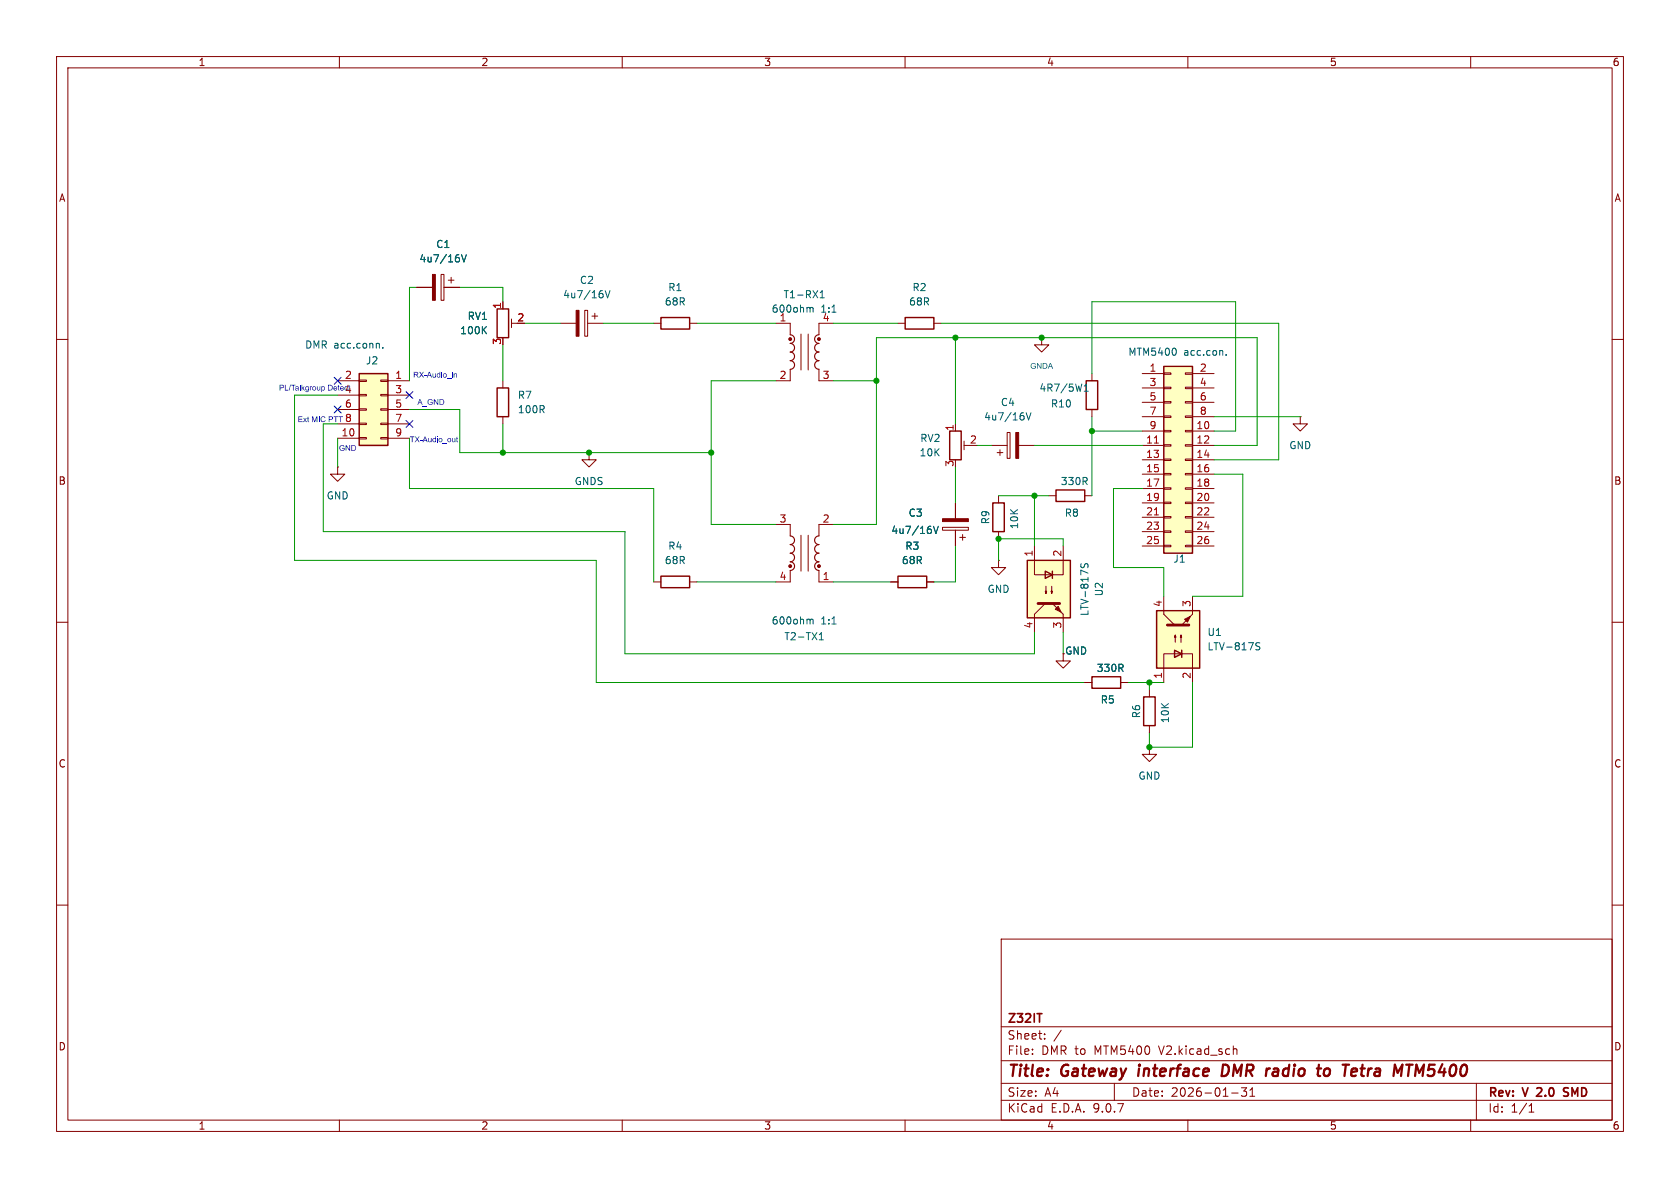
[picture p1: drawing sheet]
<svg xmlns="http://www.w3.org/2000/svg" width="297mm" height="210mm" viewBox="0 0 297 210" stroke-linecap="round" stroke-linejoin="round" font-family="sans-serif">
<g fill="none" stroke="#840000" stroke-width=".18">
<path d="M10 10h277v190h-277zM12 12h273v186h-273zM60 10v2M110 10v2M160 10v2M210 10v2M260 10v2M88.9 53.3v1.3M90.4 56.4v1.5M90.4 57.2h1M10 60h2M285 60h2"/>
<path d="M10 110h2M285 110h2M10 160h2M177 166h108v32h-108zM285 160h2M60 198v2M110 198v2M160 198v2M177 194.5h108M177 191.5h108M177 187.5h108M177 181.5h108"/>
<path d="M182.5 186.3v.1M182.5 185.5v.1M184.7 183.6v.1M184.7 182.8v.1M187.6 182.1l-1.3 2M197 191.5v3M210 198v2M217.7 193.2h1.2M218.1 185.5h.5l.1 .9M219.5 192.3h.9l-.5 .6 .4 .1v.7l-.2 .1h-.4l-.2-.1M221 193.8h.8M221 192.7l.4-.4v1.5"/>
<path d="M260 198v2M261 191.5v6.5M270.3 196.6h.9M270.3 195.5l.4-.4v1.5"/>
</g>
<path d="M183.3 179.2h.9M271.8 192.4h-.1M272.5 192.9l-.9 .9h1M276.4 193.7h.7M277.3 192.4l-.6-.1-.3 .3 .2 .3 .5 .2" fill="none" stroke="#840000" stroke-width=".3"/>
<path d="M201.4 188.9l-.2 1.3M217 188.3l-.8-.1-.2 2h.4l.6-.3M225 190.1l.7 .1M225.8 188.9l-.6 .1M225.8 189.4l-.7 .1M234.1 189.3a.55 .55 0 0 1 .5-.4 .55 .55 0 0 1 .5 .4v.5a.57 .57 0 0 1-1 .2M239.8 189l.1 .4M240.5 188.9h.8M240.9 188.2l-.2 1.7 .2 .3M248.6 188.2h1.1M250.9 189.6l-.5-1.4-.2 2" fill="none" stroke="#840000" stroke-width=".4"/>
<path d="M87.9 54.6h2v5.1h-2z" fill="none" stroke="#840000" stroke-width=".25"/>
<path d="M85.5 58.3l.5 .7M86 57.7l-.7 .8" fill="none" stroke="#006464" stroke-width=".18"/>
<path d="M205.7 64.8h5.1v33h-5.1z" fill="#ffffc2"/>
<path d="M160 56.1h5.1v2.1h-5.1zM205.7 64.8h5.1v33h-5.1zM175.5 88.9h2v5.1h-2z" fill="none" stroke="#840000" stroke-width=".25"/>
<g fill="none" stroke="#840000" stroke-width=".18">
<path d="M158.7 57.2h1.3M165.1 57.2h1.3M184.1 59.7v1.3h1.3l-1.3 1.2-1.2-1.2h1.2M184.1 59.7h.1M175.3 78.7h2.8M176.8 79.5v1M178.1 76.5h.5v4.5h-.5zM180.1 78.7h2.8M201.9 78.7h3.8M201.9 76.2h3.8M201.9 73.7h3.8M201.9 71.1h3.8"/>
<path d="M201.9 68.6h3.8M201.9 66h3.8M205.7 78.6h1.3v.3h-1.3zM205.7 76.1h1.3v.2h-1.3zM205.7 73.5h1.3v.3h-1.3zM205.7 71h1.3v.2h-1.3zM205.7 68.5h1.3v.2h-1.3zM205.7 65.9h1.3v.3h-1.3zM209.5 78.6h1.3v.3h-1.3zM209.5 76.1h1.3v.2h-1.3zM209.5 73.5h1.3v.3h-1.3zM209.5 71h1.3v.2h-1.3z"/>
<path d="M209.5 68.5h1.3v.2h-1.3zM209.5 65.9h1.3v.3h-1.3zM210.8 78.7h3.8M210.8 76.2h3.8M210.8 73.7h3.8M210.8 71.1h3.8M210.8 68.6h3.8M210.8 66h3.8M176.3 80h1M176.5 87.6v1.3M176.5 94v1.3M201.9 96.5h3.8"/>
<path d="M201.9 94h3.8M201.9 91.4h3.8M201.9 88.9h3.8M201.9 86.4h3.8M201.9 83.8h3.8M201.9 81.3h3.8M205.7 96.4h1.3v.2h-1.3zM205.7 93.9h1.3v.2h-1.3zM205.7 91.3h1.3v.3h-1.3zM205.7 88.8h1.3v.2h-1.3zM205.7 86.2h1.3v.3h-1.3zM205.7 83.7h1.3v.2h-1.3z"/>
<path d="M205.7 81.2h1.3v.2h-1.3zM209.5 96.4h1.3v.2h-1.3zM209.5 93.9h1.3v.2h-1.3zM209.5 91.3h1.3v.3h-1.3zM209.5 88.8h1.3v.2h-1.3zM209.5 86.2h1.3v.3h-1.3zM209.5 83.7h1.3v.2h-1.3zM209.5 81.2h1.3v.2h-1.3zM210.8 96.5h3.8M210.8 94h3.8M210.8 91.4h3.8M210.8 88.9h3.8"/>
<path d="M210.8 86.4h3.8M210.8 83.8h3.8M210.8 81.3h3.8"/>
</g>
<path d="M204.1 78.3h.7M204.1 91h.7" fill="none" stroke="#a90000" stroke-width=".18"/>
<path d="M181 73.6v.5M181.4 73l.4 1.2 .5-1.2M207.9 61.8v.8M216.8 62.7v.1" fill="none" stroke="#006464" stroke-width=".18"/>
<path d="M179.6 76.5h.5v4.5h-.5z" fill="#840000" stroke="#840000" stroke-width=".18"/>
<path d="M63.5 66h5.1v12.7h-5.1z" fill="#ffffc2"/>
<path d="M116.8 56.1h5.1v2.1h-5.1zM63.5 66h5.1v12.7h-5.1zM87.9 68.6h2v5.1h-2zM167.9 76.2h2v5.1h-2zM116.8 101.9h5.1v2h-5.1zM158.7 101.9h5.1v2h-5.1zM193 119.6h5.1v2.1h-5.1zM202.2 123.2h2v5.1h-2z" fill="none" stroke="#840000" stroke-width=".25"/>
<g fill="none" stroke="#840000" stroke-width=".18">
<path d="M73.7 50.8h2.8M78 48.5h.5v4.6h-.5zM78.5 50.8h2.8M79.2 49.5h1.1M79.8 49v1M99.1 57.2h2.8M103.4 54.9h.5v4.5h-.5zM103.9 57.2h2.8M104.6 55.9h1.1M105.2 55.4v1M115.6 57.2h1.2M121.9 57.2h1.3"/>
<path d="M137.2 57.2h2.5v2M141.6 59.1v6.3M142.9 59.1v6.3M147.3 57.2h-2.5v2M59.7 67.3h3.8M59.7 69.9h3.8M59.7 72.4h3.8M59.7 74.9h3.8M59.7 77.5h3.8M63.5 67.2h1.3v.2h-1.3zM63.5 69.7h1.3v.3h-1.3zM63.5 72.3h1.3v.2h-1.3z"/>
<path d="M63.5 74.8h1.3v.3h-1.3zM63.5 77.3h1.3v.3h-1.3zM67.3 67.2h1.3v.2h-1.3zM67.3 69.7h1.3v.3h-1.3zM67.3 72.3h1.3v.2h-1.3zM67.3 74.8h1.3v.3h-1.3zM67.3 77.3h1.3v.3h-1.3zM68.6 67.3h3.8M68.6 69.9h3.8M68.6 72.4h3.8M68.6 74.9h3.8M68.6 77.5h3.8"/>
<path d="M88.9 67.3v1.3M88.9 73.7v1.2M139.7 65.3v2h-2.5M144.8 65.3v2h2.5M168.9 74.9v1.3M170.4 78v1.5M170.4 78.7h1M229.9 73.7v1.2h1.2l-1.2 1.3-1.3-1.3h1.3M229.9 73.7h.1M59.7 82.6v1.2h1.3l-1.3 1.3-1.3-1.3h1.3M59.7 82.6h.1M104.1 80v1.3h1.3l-1.3 1.3-1.2-1.3h1.2"/>
<path d="M104.1 80h.1M137.2 92.7h2.5v2M141.6 94.6v6.4M142.9 94.6v6.4M147.3 92.7h-2.5v2M166.6 93.2h4.6v.5h-4.6zM168.9 88.9v2.8M168.9 93.7v2.8M169.7 95h1M170.2 94.5v1M115.6 102.9h1.2M121.9 102.9h1.3"/>
<path d="M139.7 100.8v2.1h-2.5M144.8 100.8v2.1h2.5M157.5 102.9h1.2M163.8 102.9h1.3M191.8 120.7h1.2M198.1 120.7h1.3M203.2 132.1v1.3h1.3l-1.3 1.2-1.3-1.2h1.3M203.2 132.1h.1M203.2 121.9v1.3M203.2 128.3v1.2"/>
</g>
<g fill="none" stroke="#006464" stroke-width=".18">
<path d="M81.2 45.6v.6M81.6 45l.4 1.3 .4-1.3M106.6 52v.5M107 51.4l.4 1.2 .4-1.2M143.2 54.5l.2-.2 .3 .1 .1 .8M145 52.6h.7M145 51.7l.4-.3v1.2M67 60.8l.1 .7M67.7 61.4v.1M164.6 93.6v.6M165 93l.5 1.3 .4-1.3M143.2 109.6l.2-.1h.3l.1 .8"/>
<path d="M144.8 113.1h.8M144.8 112.2l.4-.4v1.3"/>
</g>
<g fill="#840000" stroke="#840000" stroke-width=".18">
<path d="M101.9 54.9h.5v4.5h-.5z"/>
<path d="M166.6 91.7h4.6v.5h-4.6z"/>
<path d="M76.5 48.5h.5v4.6h-.5z"/>
<circle cx="144.8" cy="100.1" r=".25"/>
<circle cx="139.7" cy="100.1" r=".25"/>
<circle cx="139.7" cy="59.9" r=".25"/>
<circle cx="144.8" cy="59.9" r=".25"/>
</g>
<path d="M139.7 59.2a.76 .76 0 0 1 .8 .7 .76 .76 0 0 1-.8 .8M144.8 59.2a.77 .77 0 0 0-.8 .7 .77 .77 0 0 0 .8 .8 .76 .76 0 0 0-.8 .8 .76 .76 0 0 0 .8 .7 .76 .76 0 0 0-.8 .8 .76 .76 0 0 0 .8 .8 .76 .76 0 0 0-.8 .7 .76 .76 0 0 0 .8 .8M139.7 60.7a.76 .76 0 0 1 .8 .8 .76 .76 0 0 1-.8 .7 .76 .76 0 0 1 .8 .8 .76 .76 0 0 1-.8 .7M139.7 63.8a.77 .77 0 0 1 .8 .7 .77 .77 0 0 1-.8 .8M139.7 94.7a.76 .76 0 0 1 .8 .8 .76 .76 0 0 1-.8 .8 .76 .76 0 0 1 .8 .7 .76 .76 0 0 1-.8 .8 .76 .76 0 0 1 .8 .8 .76 .76 0 0 1-.8 .7 .77 .77 0 0 1 .8 .8 .77 .77 0 0 1-.8 .7M144.8 94.7a.77 .77 0 0 0-.8 .8 .77 .77 0 0 0 .8 .8 .76 .76 0 0 0-.8 .7 .76 .76 0 0 0 .8 .8 .76 .76 0 0 0-.8 .7 .76 .76 0 0 0 .8 .8 .76 .76 0 0 0-.8 .8 .76 .76 0 0 0 .8 .7" fill="none" stroke="#840000" stroke-width=".2"/>
<path d="M204.5 108h7.6v10.1h-7.6z" fill="#ffffc2"/>
<path d="M186.7 86.6h5.1v2h-5.1zM204.5 108h7.6v10.1h-7.6zM207.6 114.9l1.3 .7-1.3 .6zM208.9 114.9v1.3" fill="none" stroke="#840000" stroke-width=".25"/>
<path d="M176.5 99.1v1.2h1.3l-1.3 1.3-1.2-1.3h1.2M176.5 99.1h.1M185.4 87.6h1.3M191.8 87.6h1.2M188 115.6v1.2h1.2l-1.2 1.3-1.3-1.3h1.3M205.7 105.4v3.2l1.9 1.9M207.8 112.3l-.2 .3h.3l-.1-.3v1.2M208.8 112.3l-.1 .3h.2l-.1-.3v1.2M208.9 115.6h1.9v5.1M209 115.6h-3.3v5.1M210.8 105.4v3.2" fill="none" stroke="#840000" stroke-width=".18"/>
<path d="M206.4 110.5h3.8" fill="none" stroke="#840000" stroke-width=".51"/>
<g fill="#840000" stroke="#840000" stroke-width=".18">
<path d="M209.4 109.5l1-.5-.5 1z"/>
<path d="M210.8 108.6l-1.9 1.9z"/>
</g>
<path d="M222.7 113.7l-.5-.1-.1 .1v.4l.5 .2 .1 .3-.2 .3-.5-.1" fill="none" stroke="#006464" stroke-width=".18"/>
<path d="M181.6 99.1h7.6v10.1h-7.6z" fill="#ffffc2"/>
<path d="M192 67.3h2.1v5.1h-2.1zM181.6 99.1h7.6v10.1h-7.6zM184.8 101l1.3 .6-1.3 .6zM186.1 101v1.2" fill="none" stroke="#840000" stroke-width=".25"/>
<g fill="none" stroke="#840000" stroke-width=".18">
<path d="M73.7 50.8h2.8M78.5 50.8h2.8M88.9 53.3v1.3M193 66v1.3M193 72.4v1.3M168.9 88.9v2.8M168.9 93.7v2.8M182.9 96.5v5.1h3.3M188 96.5v5.1h-1.9M157.5 102.9h1.2M163.8 102.9h1.3M184.8 106.7l-1.9 1.9v3.2"/>
<path d="M184.9 103.6v1.3l.1-.4h-.2l.1 .4M185.9 103.6v1.3l.2-.4h-.3l.1 .4M188 108.6v3.2M191.8 120.7h1.2M198.1 120.7h1.3"/>
</g>
<path d="M183.5 106.7h3.8" fill="none" stroke="#840000" stroke-width=".51"/>
<g fill="#840000" stroke="#840000" stroke-width=".18">
<path d="M186.6 107.7l.5-.5 .5 1z"/>
<path d="M186.1 106.7l1.9 1.9z"/>
</g>
<path d="M81.2 45.6v.6M81.6 45l.4 1.3 .4-1.3M85.5 58.3l.5 .7M86 57.7l-.7 .8M191.7 69.2h.7M191.7 68.3l.3-.4v1.3M164.6 93.6v.6M165 93l.5 1.3 .4-1.3M191.1 99.6v.5l.1 .2h.4l.2-.5 .3-.2 .2 .3v.5" fill="none" stroke="#006464" stroke-width=".18"/>
<g fill="none" stroke="#009600" stroke-width=".18">
<path d="M73.7 50.8h-1.3v16.5M81.3 50.8h7.6v2.5M92.7 57.2h6.4M106.7 57.2h8.9M123.2 57.2h14M147.3 57.2h11.4M166.4 57.2h59.7v24.1h-11.5M168.9 59.7v15.2M59.7 74.9h-2.6v19.1h53.4v21.6h72.4v-3.8M59.7 69.9h-7.6v29.2h53.3v21.6h86.4M59.7 77.5v5.1M72.4 72.4h8.9v7.6h44.4"/>
<path d="M72.4 77.5v8.9h43.2v16.5M88.9 61v6.3M88.9 74.9v5.1M137.2 67.3h-11.5v25.4h11.5M147.3 67.3h7.6M172.7 78.7h2.6M182.9 78.7h19M193 76.2h8.9M193 66v-12.7h25.4v22.9h-3.8M193 73.7v13.9M214.6 78.7h7.6v-19h-67.3v33h-7.6M214.6 73.7h15.3"/>
<path d="M168.9 82.6v6.3M168.9 96.5v6.4h-3.8M176.5 87.6h8.9M182.9 87.6v8.9M188 96.5v-1.2h-11.5v3.8M201.9 86.4h-5.1v13.9h8.9v5.1M214.6 83.8h5.1v21.6h-8.9M123.2 102.9h14M147.3 102.9h10.2M188 111.8v3.8M199.4 120.7h6.3M203.2 120.7v1.2"/>
<path d="M210.8 120.7v11.4h-7.6v-2.6"/>
</g>
<path d="M59.1 66.7l1.2 1.2M59.1 71.8l1.2 1.2M60.3 66.7l-1.2 1.2M60.3 71.8l-1.2 1.2M71.8 74.3l1.2 1.2M71.8 69.2l1.2 1.3M73 74.3l-1.2 1.2M73 69.2l-1.2 1.3" fill="none" stroke="#000084" stroke-width=".18"/>
<g fill="#009600" stroke="#009600" stroke-width=".18">
<circle cx="88.9" cy="80" r=".46"/>
<circle cx="104.1" cy="80" r=".46"/>
<circle cx="125.7" cy="80" r=".46"/>
<circle cx="184.1" cy="59.7" r=".46"/>
<circle cx="168.9" cy="59.7" r=".46"/>
<circle cx="193" cy="76.2" r=".46"/>
<circle cx="154.9" cy="67.3" r=".46"/>
<circle cx="203.2" cy="120.7" r=".46"/>
<circle cx="176.5" cy="95.3" r=".46"/>
<circle cx="182.9" cy="87.6" r=".46"/>
<circle cx="203.2" cy="132.1" r=".46"/>
</g>
<g font-size="2.8" fill="#840000">
<text x="178" y="190.9">Title:</text>
<text x="187.7" y="190.9">Gateway</text>
<text x="202.1" y="190.9">interface</text>
<text x="217.6" y="190.9">DMR</text>
<text x="226.2" y="190.9">radio</text>
<text x="236.2" y="190.9">to</text>
<text x="241.5" y="190.9">Tetra</text>
<text x="251.2" y="190.9">MTM5400</text>
</g>
<g font-size="2.1" fill="#840000">
<text x="178" y="184">Sheet:</text>
<text x="178" y="181.2">Z32IT</text>
<text x="178" y="186.7">File:</text>
<text x="184.1" y="186.7">DMR to</text>
<text x="193.6" y="186.7">MTM5400</text>
<text x="205.2" y="186.7">V2.kicad_sch</text>
<text x="178" y="196.9">KiCad</text>
<text x="178" y="194.1">Size:</text>
<text x="184.7" y="194.1">A4</text>
<text x="185.7" y="196.9">E.D.A.</text>
<text x="193.3" y="196.9">9.0.7</text>
<text x="200" y="194.1">Date:</text>
<text x="207" y="194.1">2026-01-31</text>
<text x="263" y="194.3">Rev:</text>
<text x="263" y="196.9">Id:</text>
<text x="267.1" y="196.9">1/1</text>
<text x="269.4" y="194.3">V</text>
<text x="272.4" y="194.3">2.0</text>
<text x="277.7" y="194.3">SMD</text>
</g>
<g font-size="1.8" fill="#840000">
<text x="35" y="11.9">1</text>
<text x="85" y="11.9">2</text>
<text x="135" y="11.9">3</text>
<text x="185" y="11.9">4</text>
<text x="235" y="11.9">5</text>
<text x="285" y="11.9">6</text>
<text x="10.3" y="35.9">A</text>
<text x="285.3" y="35.9">A</text>
<text x="10.3" y="85.9">B</text>
<text x="285.3" y="85.9">B</text>
<text x="188.2" y="115.9">GND</text>
<text x="10.3" y="135.9">C</text>
<text x="285.3" y="135.9">C</text>
<text x="10.3" y="185.9">D</text>
<text x="285.3" y="185.9">D</text>
<text x="35" y="199.9">1</text>
<text x="85" y="199.9">2</text>
<text x="135" y="199.9">3</text>
<text x="185" y="199.9">4</text>
<text x="235" y="199.9">5</text>
<text x="285" y="199.9">6</text>
</g>
<g font-size="1.8" fill="#006464">
<text x="74.1" y="46.6">4u7/16V</text>
<text x="77" y="44">C1</text>
<text x="99.5" y="52.9">4u7/16V</text>
<text x="102.4" y="50.4">C2</text>
<text x="118" y="51.7">R1</text>
<text x="138.4" y="52.9">T1-RX1</text>
<text x="161.2" y="51.7">R2</text>
<text x="81.2" y="59.3">100K</text>
<text x="82.6" y="56.7">RV1</text>
<text x="117.4" y="54.2">68R</text>
<text x="136.3" y="55.5">600ohm</text>
<text x="137.7" y="56.9">1</text>
<text x="145.1" y="55.5">1:1</text>
<text x="145.3" y="56.9">4</text>
<text x="160.6" y="54.2">68R</text>
<text x="53.8" y="61.8">DMR acc.conn.</text>
<text x="64.6" y="64.6">J2</text>
<text x="199.4" y="63.1">MTM5400</text>
<text x="209.3" y="63.1">acc.con.</text>
<text x="91.4" y="70.7">R7</text>
<text x="176.8" y="72">C4</text>
<text x="183.7" y="69.4">4R7/5W1</text>
<text x="91.4" y="73.3">100R</text>
<text x="173.9" y="74.5">4u7/16V</text>
<text x="185.7" y="72.2">R10</text>
<text x="162.5" y="80.9">10K</text>
<text x="162.6" y="78.3">RV2</text>
<text x="227.8" y="79.6">GND</text>
<text x="57.7" y="88.5">GND</text>
<text x="101.5" y="86">GNDS</text>
<text x="187.4" y="86">330R</text>
<text x="157.5" y="94.6">4u7/16V</text>
<text x="160.5" y="91.5">C3</text>
<text x="175.1" y="92.8" transform="rotate(-90 175.1 92.8)">R9</text>
<text x="180.2" y="93.6" transform="rotate(-90 180.2 93.6)">10K</text>
<text x="188.1" y="91.5">R8</text>
<text x="117.4" y="99.9">68R</text>
<text x="118" y="97.4">R4</text>
<text x="159.3" y="99.9">68R</text>
<text x="159.9" y="97.4">R3</text>
<text x="207.3" y="99.7">J1</text>
<text x="174.5" y="105">GND</text>
<text x="195.2" y="105.5" transform="rotate(-90 195.2 105.5)">U2</text>
<text x="136.3" y="110.6">600ohm</text>
<text x="138.6" y="113.4">T2-TX1</text>
<text x="145.1" y="110.6">1:1</text>
<text x="192.6" y="109" transform="rotate(-90 192.6 109)">LTV-817S</text>
<text x="213.4" y="112.6">U1</text>
<text x="193.8" y="119">330R</text>
<text x="213.4" y="115.2">LTV-817S</text>
<text x="194.5" y="124.6">R5</text>
<text x="201.8" y="127.1" transform="rotate(-90 201.8 127.1)">R6</text>
<text x="206.9" y="127.9" transform="rotate(-90 206.9 127.9)">10K</text>
<text x="201.2" y="138">GND</text>
</g>
<g font-size="1.8" fill="#a90000">
<text x="88.6" y="54.7" transform="rotate(-90 88.6 54.7)">1</text>
<text x="91.4" y="56.9">2</text>
<text x="88.6" y="61" transform="rotate(-90 88.6 61)">3</text>
<text x="203.1" y="65.8">1</text>
<text x="212" y="65.8">2</text>
<text x="60.9" y="67.1">2</text>
<text x="69.8" y="67.1">1</text>
<text x="69.8" y="69.6">3</text>
<text x="137.7" y="67.1">2</text>
<text x="145.3" y="67.1">3</text>
<text x="203.1" y="70.9">5</text>
<text x="203.1" y="68.3">3</text>
<text x="212" y="70.9">6</text>
<text x="212" y="68.3">4</text>
<text x="60.3" y="77.2">10</text>
<text x="60.9" y="72.1">6</text>
<text x="60.9" y="74.7">8</text>
<text x="69.8" y="72.1">5</text>
<text x="69.8" y="74.7">7</text>
<text x="69.8" y="77.2">9</text>
<text x="168.7" y="76.3" transform="rotate(-90 168.7 76.3)">1</text>
<text x="203.1" y="75.9">9</text>
<text x="203.1" y="73.4">7</text>
<text x="211.4" y="75.9">10</text>
<text x="212" y="73.4">8</text>
<text x="168.7" y="82.6" transform="rotate(-90 168.7 82.6)">3</text>
<text x="171.4" y="78.5">2</text>
<text x="202.5" y="83.6">15</text>
<text x="202.5" y="81">13</text>
<text x="202.5" y="78.5">11</text>
<text x="211.4" y="83.6">16</text>
<text x="211.4" y="81">14</text>
<text x="211.4" y="78.5">12</text>
<text x="202.5" y="88.6">19</text>
<text x="202.5" y="86.1">17</text>
<text x="211.4" y="88.6">20</text>
<text x="211.4" y="86.1">18</text>
<text x="137.7" y="92.5">3</text>
<text x="145.3" y="92.5">2</text>
<text x="202.5" y="93.7">23</text>
<text x="202.5" y="91.2">21</text>
<text x="211.4" y="93.7">24</text>
<text x="211.4" y="91.2">22</text>
<text x="182.6" y="98.5" transform="rotate(-90 182.6 98.5)">1</text>
<text x="187.7" y="98.5" transform="rotate(-90 187.7 98.5)">2</text>
<text x="202.5" y="96.3">25</text>
<text x="211.4" y="96.3">26</text>
<text x="137.7" y="102.6">4</text>
<text x="145.3" y="102.6">1</text>
<text x="205.5" y="107.4" transform="rotate(-90 205.5 107.4)">4</text>
<text x="210.6" y="107.4" transform="rotate(-90 210.6 107.4)">3</text>
<text x="182.6" y="111.2" transform="rotate(-90 182.6 111.2)">4</text>
<text x="187.7" y="111.2" transform="rotate(-90 187.7 111.2)">3</text>
<text x="205.5" y="120.1" transform="rotate(-90 205.5 120.1)">1</text>
<text x="210.6" y="120.1" transform="rotate(-90 210.6 120.1)">2</text>
</g>
<text font-size="1.8" fill="#0000c2" x="60.9" y="69.6">4</text>
<text font-size="1.4" fill="#006464" x="182.1" y="65.6">GNDA</text>
<g font-size="1.4" fill="#0000c2">
<text x="49.3" y="69.4">PL/Talkgroup Detect</text>
<text x="73" y="67.1">RX-Audio_in</text>
<text x="73.8" y="71.9">A_GND</text>
<text x="52.6" y="75">Ext MIC PTT</text>
<text x="59.9" y="80.1">GND</text>
<text x="72.4" y="78.5">TX-Audio_out</text>
</g>
</svg>
